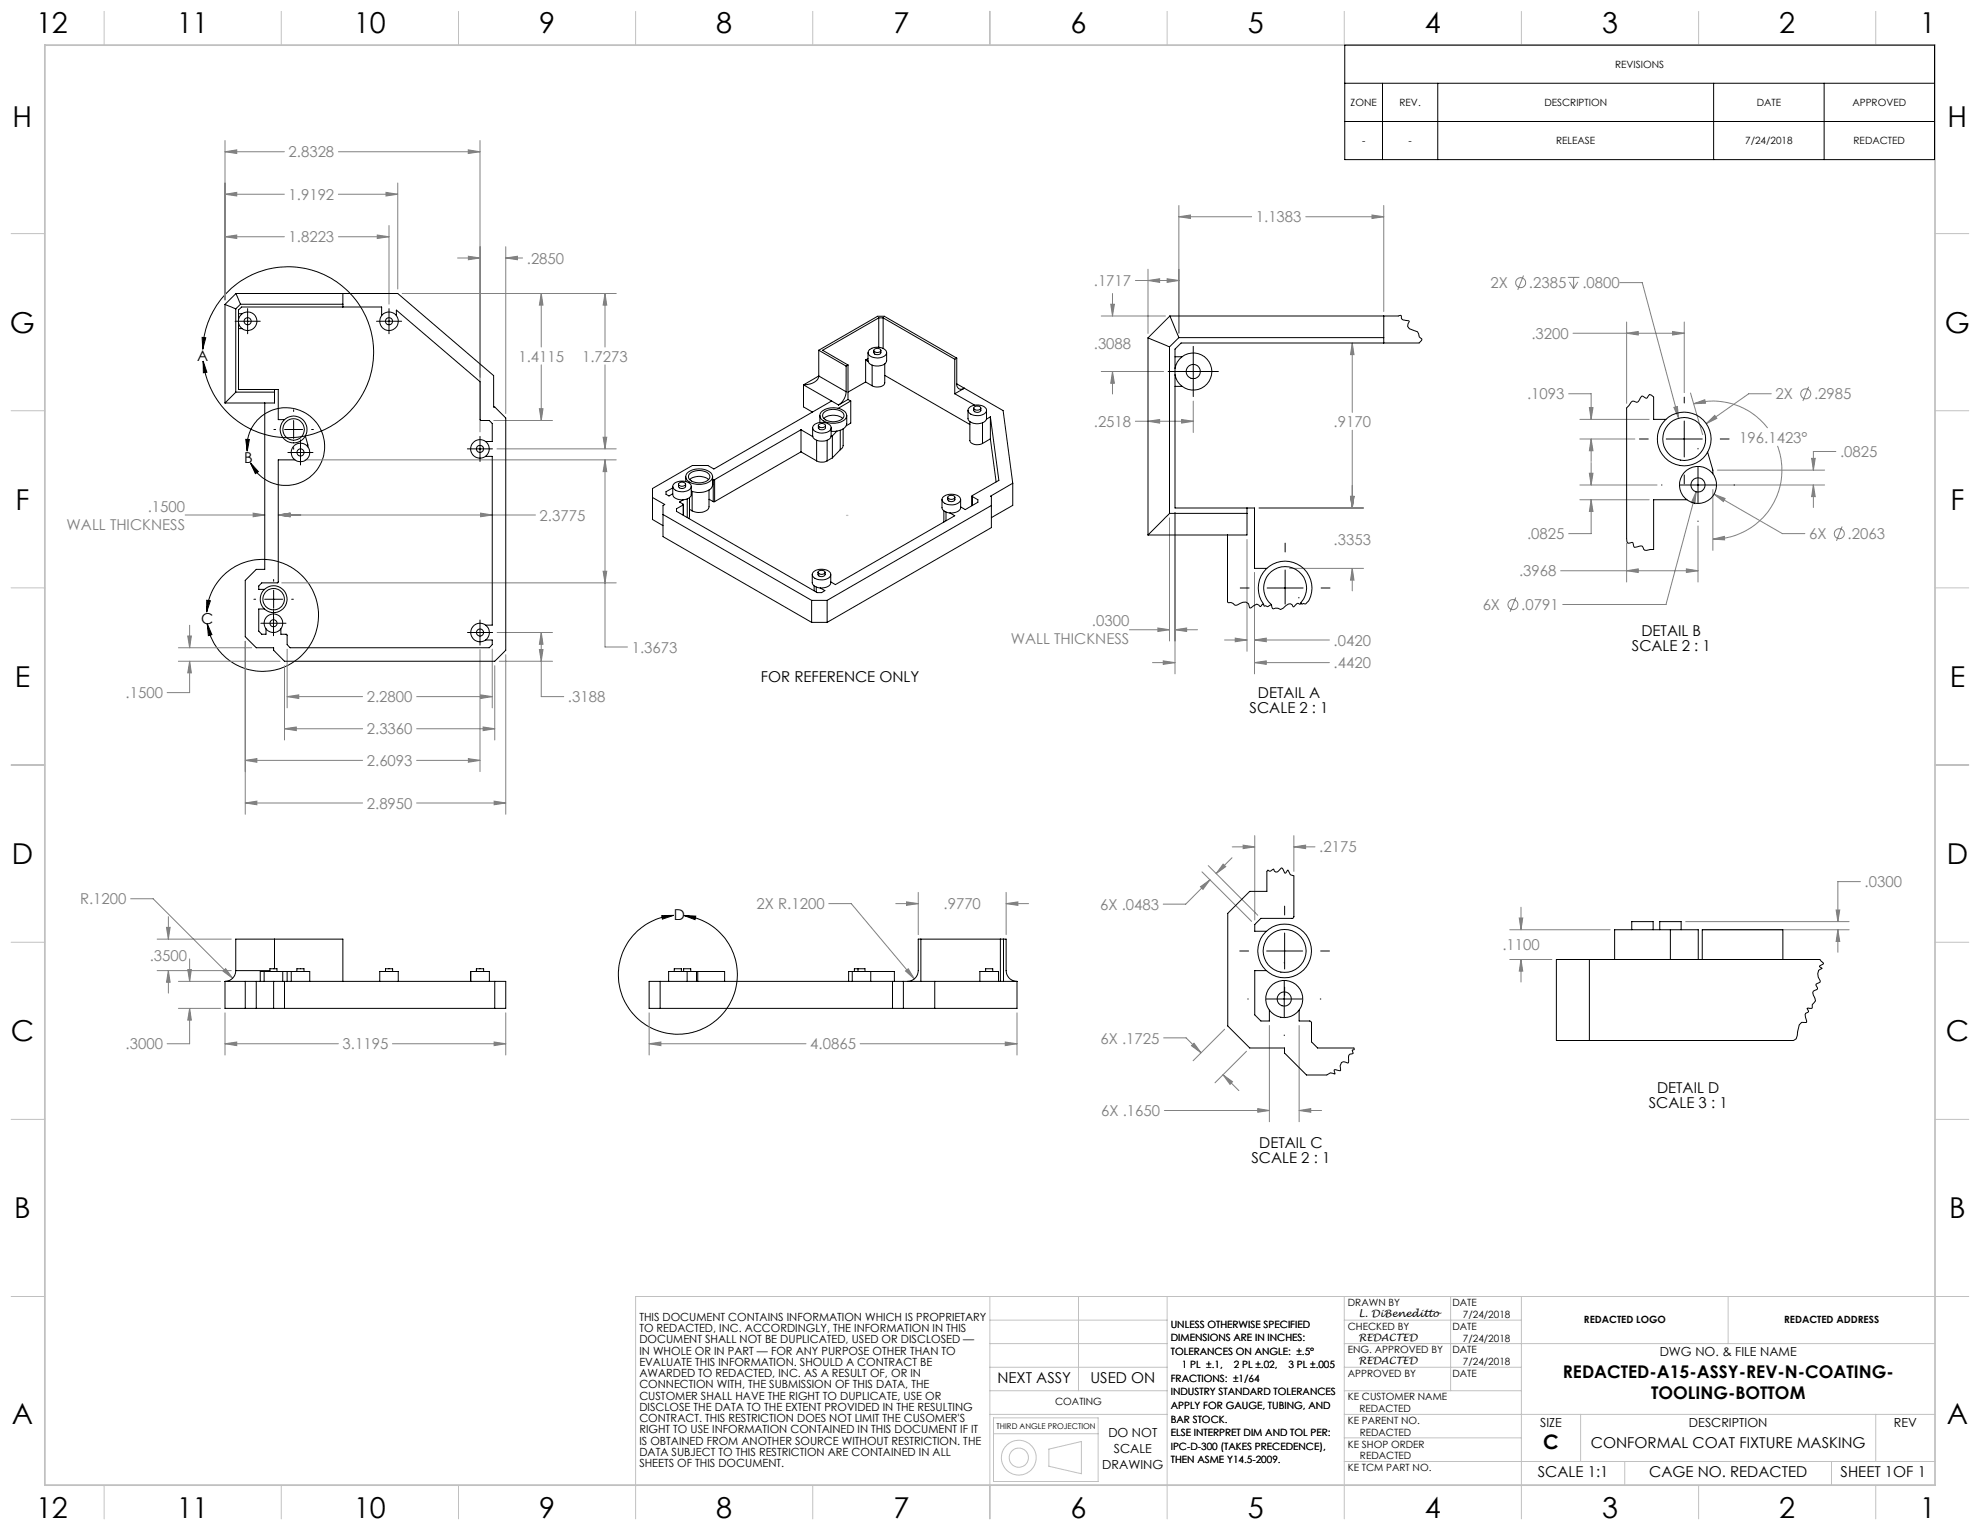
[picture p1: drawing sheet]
<svg xmlns="http://www.w3.org/2000/svg" width="559mm" height="432mm" viewBox="0 0 559 432" stroke-linecap="round" stroke-linejoin="round" font-family="sans-serif">
<g fill="none" stroke="#808080" stroke-width=".28">
<path d="M63.5 39.7v44.9M135.5 39.7v82.2M63.5 42.8h16.8M63.5 54.8h16.8M63.5 42.8l3.3-.5v1zM63.5 54.8l3.3-.5v1zM95.5 42.8h40M95.5 54.8h16.8M108.9 54.3l3.4 .5-3.4 .5zM112.3 51.6v30M132.2 42.3l3.3 .5-3.3 .5zM332.7 58v36"/>
<path d="M390.5 58v29.9M63.5 66.8h16.8M63.5 66.8l3.3-.5v1zM95.5 66.8h14.3M106.5 66.3l3.3 .5-3.3 .5zM109.8 63.6v22.2M129.2 72.8h6.3M132.2 72.3l3.3 .5-3.3 .5zM142.7 69.6v47.1M142.7 72.8h4.8M142.7 72.8l3.3-.5v1zM320.4 79.2h12.3"/>
<path d="M324 76v18.1M324 79.2l3.3-.5v1zM329.4 78.7l3.3 .5-3.3 .5zM332.7 61.2h20.5M332.7 61.2l3.3-.5v1zM368.5 61.2h22M387.2 60.7l3.3 .5-3.3 .5zM430 77.8l-1.7 4M442.5 78.3h3.2M442.9 79.6l1.2 1.9M444.1 78.3v3.2M445.3 79.6l-1.2 1.9"/>
<path d="M457.1 79.8h6.4l10.2 38.2M113.5 82.8h60.4M152.8 82.8l.4 3.3h-1zM152.8 82.8v15.1M170.7 82.8l.5 3.3h-1zM170.7 82.8v15.1M310.8 89.2h18.1M313.5 85.9h1l-.5 3.3zM314 82.8v6.4M381.6 96.8l.5 3.3h-1zM381.6 96.8v19.6M443.9 94.1h31.4"/>
<path d="M459.1 94.1l3.3-.5v.9zM459.1 90.9v22.9M472 93.6l3.3 .5-3.3 .4zM475.3 90.9v19.9M139.3 118.7h16.6M152.2 115.4h1l-.4 3.3zM152.8 103v15.7M170.7 103v23.7M310.8 104.8h17.6M314 104.8v6.4M314 104.8l.5 3.4h-1zM320.4 118.9h16.4"/>
<path d="M324 118.9l3.3-.5v1zM333.5 118.4l3.3 .5-3.3 .5zM336.8 113.2v8.9M442.7 111.1h6.4v7.3M445.9 118.4h19.5M448.6 115h1l-.5 3.4zM472.4 115l1-.3 .3 3.3zM477.1 110.9l3.4 11.8M478 113.9l3.1-1.1 .2 1zM478 113.9a19.5 19.5 0 0 1 20.9 6.9M481.5 119.6l2.4-2.4 .6 .9zM499.9 111.1h-6.4l-12 8.5"/>
<path d="M510.4 109.1l-1.6 4.1M86.1 129.8h87.8M140.3 126.7h33.6M170.2 123.4h1l-.5 3.3zM170.7 129.8l.5 3.3h-1zM170.7 129.8v52.8h6.4M381.6 121.4v22M445.9 136.9h21.7M445.9 123.9h15.5M448.6 133.6h1l-.5 3.3zM449.1 123.9l.5 3.3h-1zM449.1 123.9v6.3"/>
<path d="M449.1 130.5v6.4M478.7 138.8l-.4 3.3-1-.2zM478.7 138.8l-8.5 31.8h-29.2M483.4 138.1v17.2M483.8 139.5l3.1 1.2-.5 .9zM483.8 139.5l19.2 11.1h6.4M484.7 136.9h30.2M484.7 132.7h30.2M501.7 125.8a19.5 19.5 0 0 1-18.3 26.4M511.3 129.4h1l-.5 3.3zM511.8 136.9l.5 3.3h-1zM511.8 136.9v6.3"/>
<path d="M518.1 127.4h-6.3v5.3M52.2 145.3h22.5M71.4 144.8l3.3 .5-3.3 .5zM78.5 145.3h72.6M78.5 145.3l3.3-.5v1zM135.6 144.8l3.3 .5-3.3 .5zM330.1 146.2v34.7M331.6 144.6v45.6M351.9 152.3v31.5M355.3 143.4h29.5M381.1 140.1h1l-.5 3.3zM445.9 141h19.5"/>
<path d="M449.1 141l.5 3.4h-1zM449.1 141v9.6h-6.4M459.1 153.3v11M479.2 148.4v15.9M483.4 152.2l3.3-.8v1zM519.9 148.6l-1.6 4M53 179.5h1l-.5 3.3zM53.5 176.5v6.3M79.5 164.5h94.4M140.3 178.5h15.6M152.8 178.5l.4 3.3h-1zM152.8 178.5v18.1h6.3"/>
<path d="M170.2 161.2h1l-.5 3.3zM318.7 177.7h11.4M326.8 177.2l3.3 .5-3.3 .5zM331.6 177.7h6.4M331.6 177.7l3.3-.5v1zM354 161.7v28.5M364 160.4h20.8M381.6 160.4l.5 3.3h-1zM381.6 160.4v6.4M427.8 168.6l-1.6 4M440.4 161.1h38.8M459.1 161.1l3.3-.6v1.1z"/>
<path d="M475.9 160.5l3.3 .6-3.3 .5zM50.3 186.6h28.7M50.3 182.8h20.7M53.5 186.6v8.9h-6.3M53.5 186.6l.5 3.3h-1zM69.2 181v48.8M80.3 187.9v20.9M81 196.6h21.3M81 183.2v16.6M81 196.6l3.3-.5v1zM117.6 196.6h21.3M135.5 183.3v34.5"/>
<path d="M135.6 196.1l3.3 .5-3.3 .5zM138.9 183.2v16.6M139.6 187.9v20.9M140.9 186.6h15M142.7 184.8v45M152.2 183.3h1l-.4 3.3zM325.3 187h6.3M328.3 186.5l3.3 .5-3.3 .5zM345.6 180.6h6.3M348.6 180.1l3.3 .5-3.3 .5zM354 187h21.2M354 180.6h21.2"/>
<path d="M354 187l3.4-.5v1zM354 180.6l3.4-.5v1zM69.2 214.6h33.1M69.2 214.6l3.3-.5v1zM80.3 205.7h22M80.3 205.7l3.3-.5v1zM117.6 205.7h22M117.6 214.6h17.9M132.2 214.1l3.3 .5-3.3 .5zM136.3 205.2l3.3 .5-3.3 .5zM69.2 226.6h33.1M69.2 226.6l3.3-.5v1z"/>
<path d="M117.6 226.6h25.1M139.5 226.1l3.2 .5-3.2 .5zM347.8 239h6.3M350.8 238.5l3.3 .5-3.3 .5zM354.1 235.8v23.8M365.2 235.8v10.1M365.2 239h5.9M365.2 239l3.3-.5v1zM36.9 253.6h6.3l22.5 22.5M47.5 258.7v6.3M233.9 255h6.3l17.9 21.3M252.8 255h6.4"/>
<path d="M255.8 254.5l3.4 .5-3.4 .5zM259.2 251.8v12M284 251.8v12M284 255h6.3M284 255l3.3-.5v1zM338.8 250.3l2.7-2-2 2.7zM339.2 246.1l14 13.9M341 244.3l14 14M341.5 248.3l-6.9 6.9h-6.3M345.2 243.9l.7 .7-2.7 2zM347.7 242.1l-4.5 4.5M428.8 259.1h1l-.5 3.3z"/>
<path d="M429.3 256v6.4M518.2 256.8h1l-.5 3.3zM525 248.8h-6.3v11.3M44.3 265h21M44.3 273.9h21M47 261.7h1l-.5 3.3zM47.5 273.9v6.4M47.5 273.9l.5 3.3h-1zM50.3 277h11.9M53 273.6h1l-.5 3.4zM53.5 270.6v6.4M63.7 273.4l2 2.7-2.7-2z"/>
<path d="M255.6 274l.7-.6 1.8 2.9zM426.1 262.4h28.3M426.1 270.8h11.9M429.3 270.8l.5 3.3h-1zM429.3 270.8v6.3M475.7 260.1h46.2M480.6 262.4h41.3M518.7 262.4l.5 3.3h-1zM518.7 262.4v6.3M50.3 284.6h11.9M53.5 284.6v10h-6.3M53.5 284.6l.5 3.3h-1z"/>
<path d="M63.5 294.6h32M63.5 285.9v11.8M63.5 294.6l3.3-.5v1zM110.7 294.6h32M139.5 294.1l3.2 .5-3.2 .5zM142.7 285.9v11.8M183.2 294.6h44.3M183.2 285.9v11.8M183.2 294.6l3.3-.5v1zM242.7 294.6h44.3M283.7 294.1l3.3 .5-3.3 .5zM287 285.9v11.8"/>
<path d="M328.4 292.9h6.4l4.1 4.2M336.3 295.1l.7-.7 1.9 2.7zM345.6 290.5l-8.9 8.9M351.8 296.7l-8.9 8.9M358.2 289.4v27.2M366.6 289.4v27.2M328.6 313.4h29.6M345.2 303.3l4.4 4.5M345.2 303.3l2.6 2-.7 .7zM355 312.9l3.2 .5-3.2 .5zM366.6 313.4l3.3-.5v1zM366.6 313.4h6.4"/>
<circle cx="429.2" cy="79.8" r="1.4"/>
<circle cx="509.6" cy="111.1" r="1.42"/>
<circle cx="519.1" cy="150.6" r="1.4"/>
<circle cx="427" cy="170.6" r="1.41"/>
</g>
<g fill="none" stroke="#000" stroke-width=".28">
<path d="M379.5 12.7h166.5v32.3h-166.5zM379.5 23.5h166.5M379.5 34.3h166.5M390.2 23.5v21.5M405.8 23.5v21.5M483.6 23.5v21.5M514.8 23.5v21.5M57 95.2l1.1 .1-.9 3.3zM57.2 98.6a24.1 24.1 0 0 1 36-20.1 24.1 24.1 0 0 1 1.3 41.2 24.1 24.1 0 0 1-37.2-17.8M66.4 90.7h7M69.9 87.1v7.1M106.3 90.7h7"/>
<path d="M109.8 87.1v7.1M336.8 97.8v14.1M57.3 101.9l1.1 3.2-1 .1zM82.9 115.6v.5M82.9 118.7v5.1M329.7 104.8h14.2M475.3 112.1v1.6M475.3 118.8v10.2M69.4 124h1l-.6 3.3zM69.8 127.3a11 11 0 0 1 14.2-11.7 11 11 0 0 1 4.9 17.8 11 11 0 0 1-18.2-2.8M70.7 130.6l2.2 2.5-.8 .6zM77.3 121.2h.5"/>
<path d="M80.3 121.2h5.1M81.2 127.7h7.1M82.9 126.3v.5M84.8 124.1v7.1M87.9 121.2h.5M131.9 126.7h7.1M135.5 123.2v7M462.7 123.9h2.5M468.9 136.9h.2M470.3 123.9h10.1M474.1 136.9h10.2M475.3 134.1v2.5"/>
<path d="M479.2 126.5v.2M479.2 131.8v10.2M485.5 123.9h2.5M489.4 136.9h.1M362.7 153.3v2.5M479.2 147v.2M58.3 172.8a15.8 15.8 0 0 1 23.4-13.1 15.8 15.8 0 0 1 1.5 26.8 15.8 15.8 0 0 1-24.7-10.5M58.3 169.4l1.1 .1-1.1 3.3zM58.5 176l1.3 3.1-1 .3zM71.6 169.1h.5M73.6 175.9h7.1M74.7 169.1h5.1"/>
<path d="M77.2 172.3v7.1M77.2 163.5v.5M77.2 166.6v5.1M77.2 174.2v.5M82.3 169.1h.5M131.9 178.5h7.1M135.5 175v7.1M350 165.9h2.5M357.6 165.9h10.2M362.7 160.9v9.6M366.6 168.6v.2M372.9 165.9h2.5"/>
<path d="M186.8 258.4l3.3-.1-3.2 1.1zM190.1 258.3a16.8 16.8 0 0 0-13.2 25.4 16.8 16.8 0 0 0 28.7 .4 16.8 16.8 0 0 0-12.6-25.7M193 258.4l3.4 .2-.3 .9zM362.5 255.7v2.5M349.9 268.4h2.5M357.5 268.4h10.1M362.4 271.6v.2M362.4 276.9v10.1M362.5 263.3v10.2M362.5 278.6v2.4M372.7 268.4h2.5M352.1 281.9h.2"/>
<path d="M357.4 281.9h10.1M362.4 292.1v.2M372.6 281.9h.2"/>
</g>
<g fill="none" stroke="#c0c0c0" stroke-width=".28">
<path d="M29.4 3.2v9.5M79.4 3.2v9.5M129.4 3.2v9.5M179.4 3.2v9.5M229.4 3.2v9.5M279.4 3.2v9.5M329.4 3.2v9.5M379.4 3.2v9.5M429.4 3.2v9.5M479.4 3.2v9.5M529.4 3.2v9.5M3.1 65.9h9.6"/>
<path d="M546.1 65.9h9.5M3.1 115.9h9.6M546.1 115.9h9.5M238.8 145.3l.3 .2 .3-.2M3.1 165.9h9.6M546.1 165.9h9.5M3.1 215.9h9.6M546.1 215.9h9.5M3.1 265.9h9.6M546.1 265.9h9.5M3.1 315.9h9.6M546.1 315.9h9.5"/>
<path d="M3.1 365.9h9.6M279.4 365.9v62.8M279.4 379.2h50M279.4 372.6h50M304.4 365.9v26.6M329.4 365.9v53.2M379.4 365.9v62.8M379.4 379.2h166.7M379.4 372.6h50M409.4 365.9v26.6M429.4 365.9v53.2M487.7 365.9v13.3"/>
<path d="M555.6 365.9h-376.2v53.2M279.4 392.5h50M279.4 399.2h50M279.4 385.9h50M379.4 392.5h50M379.4 399.2h166.7M379.4 385.9h50M446.1 399.2v13.3M529.4 399.2v13.3M29.4 419.1v9.6M79.4 419.1v9.6M129.4 419.1v9.6"/>
<path d="M179.4 419.1v9.6M229.4 419.1v9.6M280.4 404.6h29.5M280.4 400.2h29.5v17.9h-29.5zM296 409l9.2-2.2v9.1l-9.2-2.1zM329.4 419.1v9.6M379.4 405.8h50M379.4 412.5h166.7M429.4 419.1v9.6M458.5 412.5v6.6M479.4 419.1v9.6M516.9 412.5v6.6"/>
<path d="M529.4 419.1v9.6"/>
<circle cx="287.5" cy="411.4" r="4.9"/>
<circle cx="287.5" cy="411.4" r="2.71"/>
</g>
<path d="M12.7 12.7h533.4v406.4h-533.4z" fill="none" stroke="#c0c0c0" stroke-width=".5"/>
<path d="M186.8 258.4l3.3-.1-3.2 1.1zM193 258.4l3.4 .2-.3 .9zM57.3 101.9l1.1 3.2-1 .1zM57 95.2l1.1 .1-.9 3.3zM70.7 130.6l2.2 2.5-.8 .6zM69.4 124h1l-.6 3.3zM58.5 176l1.3 3.1-1 .3zM58.3 169.4l1.1 .1-1.1 3.3z" fill="#000"/>
<path d="M53 273.6h1l-.5 3.4zM53.5 284.6l.5 3.3h-1zM47 261.7h1l-.5 3.3zM47.5 273.9l.5 3.3h-1zM63.5 294.6l3.3-.5v1zM139.5 294.1l3.2 .5-3.2 .5zM63.7 273.4l-.7 .7 2.7 2zM183.2 294.6l3.3-.5v1zM283.7 294.1l3.3 .5-3.3 .5zM255.8 254.5l3.4 .5-3.4 .5zM284 255l3.3-.5v1zM255.6 274l2.5 2.3-1.8-2.9zM69.2 226.6l3.3-.5v1zM139.5 226.1l3.2 .5-3.2 .5zM80.3 205.7l3.3-.5v1zM136.3 205.2l3.3 .5-3.3 .5zM152.8 178.5l.4 3.3h-1zM152.2 183.3h1l-.4 3.3zM106.5 66.3l3.3 .5-3.3 .5zM63.5 66.8l3.3-.5v1zM63.5 42.8l3.3-.5v1zM132.2 42.3l3.3 .5-3.3 .5zM63.5 54.8l3.3-.5v1zM108.9 54.3l3.4 .5-3.4 .5zM132.2 214.1l3.3 .5-3.3 .5zM69.2 214.6l3.3-.5v1zM71.4 144.8l3.3 .5-3.3 .5zM78.5 145.3l3.3-.5v1zM81 196.6l3.3-.5v1zM135.6 196.1l3.3 .5-3.3 .5zM78.5 145.3l3.3-.5v1zM135.6 144.8l3.3 .5-3.3 .5zM170.7 129.8l.5 3.3h-1zM170.2 161.2h1l-.5 3.3zM170.7 82.8l.5 3.3h-1zM170.2 123.4h1l-.5 3.3zM152.2 115.4h1l-.4 3.3zM152.8 82.8l.4 3.3h-1zM142.7 72.8l3.3-.5v1zM132.2 72.3l3.3 .5-3.3 .5zM53 179.5h1l-.5 3.3zM53.5 186.6l.5 3.3h-1zM333.5 118.4l3.3 .5-3.3 .5zM324 118.9l3.3-.5v1zM331.6 177.7l3.3-.5v1zM326.8 177.2l3.3 .5-3.3 .5zM329.4 78.7l3.3 .5-3.3 .5zM324 79.2l3.3-.5v1zM387.2 60.7l3.3 .5-3.3 .5zM332.7 61.2l3.3-.5v1zM381.1 140.1h1l-.5 3.3zM381.6 160.4l.5 3.3h-1zM314 104.8l.5 3.4h-1zM313.5 85.9h1l-.5 3.3zM381.1 140.1h1l-.5 3.3zM381.6 96.8l.5 3.3h-1zM354 187l3.4-.5v1zM328.3 186.5l3.3 .5-3.3 .5zM354 180.6l3.4-.5v1zM348.6 180.1l3.3 .5-3.3 .5zM472.4 115l1.3 3-.3-3.3zM481.5 119.6l3-1.5-.6-.9zM478.7 138.8l-1.4 3.1 1 .2zM483.8 139.5l2.6 2.1 .5-.9zM475.9 160.5l3.3 .6-3.3 .5zM459.1 161.1l3.3-.6v1.1zM448.6 133.6h1l-.5 3.3zM449.1 141l.5 3.4h-1zM449.1 123.9l.5 3.3h-1zM448.6 115h1l-.5 3.4zM472 93.6l3.3 .5-3.3 .4zM459.1 94.1l3.3-.5v.9zM511.3 129.4h1l-.5 3.3zM511.8 136.9l.5 3.3h-1zM478 113.9l3.1-1.1 .2 1zM483.4 152.2l3.3-.8v1zM336.3 295.1l.7-.7 1.9 2.7zM345.2 303.3l2.6 2-.7 .7zM355 312.9l3.2 .5-3.2 .5zM366.6 313.4l3.3-.5v1zM345.2 243.9l.7 .7-2.7 2zM338.8 250.3l2.7-2-2 2.7zM350.8 238.5l3.3 .5-3.3 .5zM365.2 239l3.3-.5v1zM428.8 259.1h1l-.5 3.3zM429.3 270.8l.5 3.3h-1zM518.7 262.4l.5 3.3h-1zM518.2 256.8h1l-.5 3.3z" fill="#808080"/>
<g fill="none" stroke="#000" stroke-width=".28">
<path d="M63.5 85.9l3 1.3M63.5 85.9v27.8M66.5 87.2v23.5M66.6 82.8l1.3 3.1M66.6 82.8h45.7l27 23.2v8.9h.3l3.1 3.1v65.5l-3.1 3.1h-59.3l-3.1-3.1v-.7h-4.9l-3.1-3.1v-15.9l3.1-3.1h2.4v-47M66.6 82.8l-3.1 3.1M67.3 90.2a2.63 2.63 0 0 1 4-1.7 2.63 2.63 0 0 1 0 4.4 2.63 2.63 0 0 1-4-1.8M67.3 88.5h1M67.3 92.7h1M67.9 85.9l-1.4 1.3M67.9 85.9h28.9M96.8 82.8v3.1"/>
<path d="M96.8 85.9v.7M107.7 89.1v-2.5h-39.5l-.9 .9v22.4h11.2v8.5h1.8M111.9 89.1v-1.6l23.6 20.2v10.7l.2 .3h2.4l.8 .8v5.1h-1.9M231.1 98.8l16.6-9.5h1.9l20.4 11.8M231.1 98.8l7.7 4.5M231.1 98.8v7.3M245 99.5v2.5M245.2 98.9a3.4 3.4 0 0 1 5 .4 1.82 1.82 0 0 1-2 1.7 2.46 2.46 0 0 1-3.2-1.6zM246.6 98.9v.6a1.07 1.07 0 0 0 1.3 .6 1.07 1.07 0 0 0 .7-1.2M246.7 98.6a1.18 1.18 0 0 1 1.9 .4 1.12 1.12 0 0 1-2-.2zM248 89.7h1.2M248 89.7l-15.8 9.1 7.1 4.2"/>
<path d="M248 89.7v8.3M249.2 89.7l20.3 11.7M249.2 89.7v8.6M250.2 99.5v2.3a2.61 2.61 0 0 1-3.3 1.5l-1.3-.5-.6-.8M324 95.4l6.1 2.5M324 95.4v55.6M330.1 97.9v47M330.2 89.2l65.3-.1a.99 .99 0 0 0 .5 1.2l1.5 .2 .2 .2a1.51 1.51 0 0 0 .1 2.1l2.3 .8 .4 1.5 .8 .7-.8 1h-67.2l-1.7 1.7v44.9h22.4v17h3.5M330.2 89.2l2.5 6.1M330.2 89.2l-6.2 6.2M332.7 95.3l-2.6 2.6M332.7 95.3h57.8"/>
<path d="M390.5 89.2v6.1M390.5 95.3v1.5M66.5 110.7l-3 3M66.5 110.7h11M77.5 110.7v3h-14M77.5 109.9v.8M226.8 108.6l7.9 4.6M226.8 108.6v6.2l2.5 1.5M229.7 119.9a3.4 3.4 0 0 1 4.9 .6 1.86 1.86 0 0 1-2.2 1.7 2.28 2.28 0 0 1-3-1.7zM231.1 119.8a1.14 1.14 0 0 1 1.8 .4 1.12 1.12 0 0 1-1.9-.2zM231.1 106.1a3.4 3.4 0 0 1-3.7 2.5h-.6M231.1 106.1l-4.3 2.5"/>
<path d="M231.1 106.1l7.7 4.5M231.4 117.3v1.9M231.8 116.3a5.2 5.2 0 0 1 7 .3 1.81 1.81 0 0 1-1.4 2.5 5.3 5.3 0 0 1-5.8-1.1l-.2-1.1zM232.4 116.5a4.1 4.1 0 0 1 5.7 .3 1.66 1.66 0 0 1-1.7 2.1 3.9 3.9 0 0 1-4.2-1.2v-.6zM232.5 118.1a4.4 4.4 0 0 1 5.3 0M234.7 113.2l-33.2 19.2-1.7-1h-4.4l-11.3 6.5v8.7l3 1.7M234.7 113.2l1.9 1.1M238.8 110.6a4.7 4.7 0 0 1-2.2 3.7M238.8 103.3v7.3M239 117.3v2.3a2.71 2.71 0 0 1-2.8 2.1M239.3 112.7l-2.7 1.6M239.3 112.7l.8 .5"/>
<path d="M239.3 103l-.5 .3M239.3 103v9.7M240.1 113.2l-3.6 2.1M240.1 113.2v6.2l-1.3 .8M244.3 101.6v6.2M244.3 107.8l-5 2.9M244.3 101.6l.7 .4M244.3 107.8l1.8 1.1M245 101.2l-.7 .4M246.1 103v5.9M249.7 102.7v5.3a2.14 2.14 0 0 1-2.9 1.1l-.7-.2M249.7 105.9l24 13.9"/>
<path d="M269.5 101.4v9.7M269.5 111.1l5.6 3.2M270 108.3a1.31 1.31 0 0 0 .6 1.4 1.31 1.31 0 0 0 1.6-.1M270 101.1l-.5 .3M270 101.1v7.2M270 108.3l2.2 1.3M272.2 109.6l10.9 6.3 2.7 20.5M272.2 109.6l-2.7 1.5M273.2 115.8v2.3a2.75 2.75 0 0 0 3.8 1.3l1.1-.5 .3-.6M273.6 115a3.4 3.4 0 0 1 4.8 .6 2.06 2.06 0 0 1-2.7 1.7 2.07 2.07 0 0 1-2.5-1.8zM273.7 119v5.3a2.46 2.46 0 0 0 3.6 .9M274.8 115.2v.6a1.07 1.07 0 0 0 1.3 .6 1.07 1.07 0 0 0 .7-1.2"/>
<path d="M274.9 114.9a1.19 1.19 0 0 1 1.9 .4 1.12 1.12 0 0 1-2-.2zM277.3 119.3v5.9M278.4 115.8v2.5M279.5 117.7l2.4 17.9-7.5 4.3v.2M279.5 117.7l-1.1 .6M279.5 117.7v6.2M331.6 104a5.2 5.2 0 0 1 8-3.5 5.2 5.2 0 0 1 0 8.7 5.2 5.2 0 0 1-8-3.5M331.6 100.7h2M331.6 109h2M459.1 115.1v36.9M466.7 112v6.4h3.4M466.7 112l-1.2-.7-.7 1.1-1.2-.6a2.46 2.46 0 0 0-1.2 1.5l-.4 .3a1.15 1.15 0 0 0-1.7 0l-1.2 1.5"/>
<path d="M83.2 129.8h-4.7v34.5l-.1 .2h-4.5l-.9 .9v.9h1.6M86.2 123l.7 3.1M137 128.8h1.9v47.6h-1.8M189.9 137.3v2.3a2.35 2.35 0 0 0 3 1.4M189.9 137.7l-1.9 1.1v.7l.8 .5 1.1-.7M190.3 136.5a3.4 3.4 0 0 1 4.8 .6 2.39 2.39 0 0 1-3.2 1.6 1.64 1.64 0 0 1-1.9-2zM191.5 136.7v.6a1.06 1.06 0 0 0 1.3 .5 1.06 1.06 0 0 0 .7-1.1M191.6 136.4a1.14 1.14 0 0 1 1.9 .3 1.12 1.12 0 0 1-2-.1zM193.5 134.5v1.4M193.9 133.5a5.2 5.2 0 0 1 7 .3 1.81 1.81 0 0 1-1.4 2.5 5.3 5.3 0 0 1-5.8-1.1l-.1-1zM194.6 133.8a4.1 4.1 0 0 1 5.6 .3 1.66 1.66 0 0 1-1.6 2 3.9 3.9 0 0 1-4.2-1.1l-.1-.6zM194.7 135.4a4.3 4.3 0 0 1 5.3 0"/>
<path d="M195.1 137.3v2.3a2.01 2.01 0 0 1-2.2 1.4M195.3 138.7v5.5M200.1 138.3v4.7a2.82 2.82 0 0 1-3.4 1.6l-1.4-.4M201.1 134.5v2.3a2.91 2.91 0 0 1-3.2 2.2h-1.1l-1.7-.4M201.1 135.3l.2 .1M201.3 135.4h.4M201.3 135.4v6.2M201.7 135.4v6.2M226.1 121.3l3.3 1.9M226.1 121.3l-24.4 14.1M226.1 121.3v6.2M226.1 127.5l-24.4 14.1"/>
<path d="M226.1 127.5l4.4 2.6M229.3 120.7l.1 2.5M229.4 123.2a3.3 3.3 0 0 0 4.8 .6l.4-.6M230.5 130.1a3.3 3.3 0 0 0 2.9 0M230.5 124.2v5.9M231 120.1v.6a1.07 1.07 0 0 0 1.2 .6 1.07 1.07 0 0 0 .8-1.2M233.4 124.2v5.9M234.6 120.7v2.5M234.9 123l-.3 .2M234.9 123v6.2M234.9 129.2l-1.5 .9M236.2 121.7h-1.6"/>
<path d="M236.2 121.7l-1.3 1.3M237.1 121.4v5.5M237.1 126.9l-2.2 2.3M237.9 121v4.8l-.2 .6-.6 .5M279.5 123.9l1.6 12.1M279.5 123.9l-2.2 1.3M285.8 136.4l-6.2 3.6 .2 .2v8.7l-46.4 26.7M285.8 136.4v6.2l-6 3.5M481.9 127.6l1.5 5.1v1M184.1 140.4l3.5 2-.5 .3v8.7l42 24.2M187.1 145.2l42 24.2M192.8 142.5l-1.9 1.1v.7l39.7 23h1.3l.9-.6-1.3-.8"/>
<path d="M192.8 142.5v2.9M192.9 141l-1.1 .7 1 .6v.2M192.9 142.4v3.1M194 140.8v5.2M194.6 140.5v5.3l-.2 .5M194.6 143.7l.7 .5M200.1 140.9l1.2 .7M201.3 141.6h.4M265.9 141v2.3a2.17 2.17 0 0 0 2.2 1.5M266.2 140.2a3.6 3.6 0 0 1 4.8 .3 1.52 1.52 0 0 1-1.6 1.9 2.82 2.82 0 0 1-3.5-1.4zM266.4 144.2v3.1M267 144.5v2.5"/>
<path d="M267.5 140.4v.6a1.06 1.06 0 0 0 1.2 .5 1.06 1.06 0 0 0 .8-1.1M267.6 140.1a1.23 1.23 0 0 1 1.9 .3 1.15 1.15 0 0 1-2-.1zM268.1 144.8l1.4 .8-33.7 19.4-1.3-.8M271.1 141v2.3a2.21 2.21 0 0 1-2.5 1.5h-.5M274.3 140v2.7M274.4 140.1l1.6 .9v.7l-3.6 2.1-1.3-.7M274.4 140.1v2.6M279.8 142.7l-46.4 26.7M330.1 144.9l-6.1 6.1M330.1 144.9h21.8M346.4 151l.1 19a1.83 1.83 0 0 1 1.9 .7h.8a2.44 2.44 0 0 1 3.2-.3l.4 1.2 1.9-1.1 1 .7 .6-.7h.3l.2 .5h.4l.5 .2 1.1-.6 .2 .9 .3 .3a1.89 1.89 0 0 1 2.1 .2l2.2-1.5 .6-.1 .5 .3 .2 .5 .4-.1a1.01 1.01 0 0 1 1.5-.6l.4-.5 .2 .5 1.1-.1a7 7 0 0 0-.4-9.8 7.6 7.6 0 0 0-10.4-.4 7.6 7.6 0 0 0-1.1 10.3M351.9 144.9v6.1h-27.9"/>
<path d="M351.9 143.4v1.5M459.1 152v.8l.3 .5 1.4-.1 .5 1.3 1.8-.4 .4 .1 .7 1.1 2.5-.2M476.1 141h-9.4v14.1M74.6 171.9h-1.6v6.2l.9 .9h1.2v-1.6M79.3 177.4v1.6h1.6l.1 .2v2.7l.9 .9h56.2l.8-.9v-1.3h-1.8M229.1 169.4v6.2M229.1 169.4h4.3M229.1 175.6h4.3M229.2 162.1v2.3a2.08 2.08 0 0 0 2.3 1.5M229.6 161.4a3.4 3.4 0 0 1 4.9 .6 2.06 2.06 0 0 1-2.7 1.7 2.07 2.07 0 0 1-2.5-1.8zM229.8 165.3v1.4M230.4 165.7v1.4"/>
<path d="M230.9 161.5v.6a1.06 1.06 0 0 0 1.2 .6 1.06 1.06 0 0 0 .8-1.2M231 161.3a1.19 1.19 0 0 1 1.8 .3 1.12 1.12 0 0 1-1.9-.2zM233.4 169.4v6.2M234.5 162.1v2.3a2.12 2.12 0 0 1-2.5 1.5h-.5M367.2 170a6 6 0 0 0-.5-8.6 6 6 0 0 0-8.6 .6 6 6 0 0 0 .7 8.6M63.5 277h79.2v7.6h-79.2zM66.5 273.9a3 3 0 0 1-3 3.1M66.5 273.9v-8.9h30.3v12M66.5 273.9h9.7M69.2 277v7.6M72.3 277v7.6M74.5 274.2h5.3"/>
<path d="M74.5 274.2h-1.1v2.8M74.5 274.2v2.8M76.2 274.2v-.8h2v.8M77.2 277v7.6M77.5 265v8.4M79.8 274.2h1.2M79.8 274.2v2.8M80.3 277v7.6M81 274.2h1.2M81 274.2v2.8M82.2 274.2h5.2v2.8M82.2 274.2v2.8"/>
<path d="M83.8 274.2v-.8h2v.8M107.2 277v-2.8h5.2v2.8M108.8 274.2v-.8h2v.8M132.9 274.2h5.2v2.8M132.9 274.2l-.1 2.8M132.9 274.2v2.8M134.4 273.4v.8M134.4 273.4h.1M134.5 273.4h2v.8M139.6 277v7.6M183.2 277h103.8v7.6h-103.8zM186.3 277v7.6"/>
<path d="M190.3 274.2v-.8h2v.8M192.9 274.2v-.8h2v.8M193.9 274.2h-5.2v2.8M193.9 274.2h2.7v2.8M193.9 274.2v2.8M196.9 277v-2.8h7.6v2.8M240.5 274.2h5.2M240.5 274.2h-1v2.8M240.5 274.2v2.8M242.1 273.4h2v.8M242.1 273.4h-1v.8M242.1 273.4v.8"/>
<path d="M245.7 274.2h6.7v2.8M245.7 274.2v2.8M251.9 277v7.6M255 277v7.6M256.1 277a3 3 0 0 0 3.1-3.1v-8.9h24.8v8.9a3 3 0 0 0 3 3.1M259.9 265v12M263.8 277v7.6M276.5 277v-2.8h5.3v2.8M278.2 274.2v-.8h2v.8M282.3 265v12M283.2 265v12M357.4 262.8h-3.3v-1.9l1.7-1.7h8.9l.5-.5v-11.5l-1-.3-.7-1.3-.6 .7-.3 .1-.9-1.5-1.2 1.2h-.4l-.4-.2-.3-.6a1.16 1.16 0 0 1-1.3 .5l-.2-.2-.4 .4v5.6h-4.8l-6.2 6.2v31.8l6.2 6.2h9.8v1.4l6.2 6.2h5.7a2.07 2.07 0 0 1 2.3-.3l-.1-1.2 1.6 .3 .2-.2a1.73 1.73 0 0 1 .7-2.4l1.3 .4 .2-.4a2.35 2.35 0 0 1 .4-2.1l.8-.2-.2-.8 .6-.3-.1-.4h-10.2l-1.8-1.8v-5.5l-.4-.4h-3.1v-3"/>
<path d="M357.4 273.9h-3.3v12.5l1.7 1.7h2.4v-3M439.2 270.8h74.4l1 1.1-1.1 .8 .7 .6-.9 .6a3.4 3.4 0 0 0 .4 3.1v.2a1.31 1.31 0 0 0-1.2 .9 .75 .75 0 0 1 .2 1.2l-.9 .4-.2 .4 .8 2.4-.9 1-.2 1.1h-1.3l.4 .9-.8 .5-.2 .3 .5 2.2h-1.4l-.7 .7-.9 4-.7 .5h-67zM448.6 270.8v22.9M460.5 262.4v-2.3h6v2.3M468.4 262.4v-2.3h6.1v2.3M471.4 262.4h-15.7v8.4M471.4 262.4h7.9v8.4M471.4 262.4v8.4M480.4 270.8v-8.4h22.8v8.4"/>
<circle cx="69.9" cy="90.7" r="1"/>
<circle cx="109.8" cy="90.7" r="1"/>
<circle cx="109.8" cy="90.7" r="2.61"/>
<circle cx="336.8" cy="104.9" r="2.01"/>
<circle cx="82.8" cy="121.2" r="3"/>
<circle cx="82.9" cy="121.2" r="3.8"/>
<circle cx="84.8" cy="127.7" r="1"/>
<circle cx="84.8" cy="127.7" r="2.62"/>
<circle cx="135.4" cy="126.7" r="2.62"/>
<circle cx="135.5" cy="126.7" r="1.01"/>
<circle cx="475.3" cy="123.9" r="7.6"/>
<circle cx="475.3" cy="123.9" r="6.1"/>
<circle cx="479.2" cy="136.9" r="5.2"/>
<circle cx="479.2" cy="136.9" r="2.01"/>
<circle cx="77.2" cy="175.9" r="2.62"/>
<circle cx="77.2" cy="175.9" r="1"/>
<circle cx="77.2" cy="169.1" r="3.8"/>
<circle cx="77.2" cy="169.1" r="3"/>
<circle cx="135.5" cy="178.5" r="1"/>
<circle cx="135.5" cy="178.5" r="2.63"/>
<circle cx="362.5" cy="268.4" r="6.1"/>
<circle cx="362.5" cy="268.4" r="7.6"/>
<circle cx="362.4" cy="282" r="5.2"/>
<circle cx="362.4" cy="281.9" r="2"/>
</g>
<g font-size="8.1">
<text x="10.2" y="9.3">12</text>
<text x="49.9" y="9.3">11</text>
<text x="99.9" y="9.3">10</text>
<text x="152.1" y="9.3">9</text>
<text x="202.1" y="9.3">8</text>
<text x="252.1" y="9.3">7</text>
<text x="302.1" y="9.3">6</text>
<text x="352.1" y="9.3">5</text>
<text x="402.1" y="9.3">4</text>
<text x="452.1" y="9.3">3</text>
<text x="502.1" y="9.3">2</text>
<text x="541.8" y="9.3">1</text>
<text x="3.5" y="35.9">H</text>
<text x="549.6" y="35.9">H</text>
<text x="2.8" y="93.9">G</text>
<text x="548.9" y="93.9">G</text>
<text x="4.4" y="143.9">F</text>
<text x="550.5" y="143.9">F</text>
<text x="4.1" y="193.9">E</text>
<text x="550.2" y="193.9">E</text>
<text x="3.3" y="243.9">D</text>
<text x="549.4" y="243.9">D</text>
<text x="3" y="293.9">C</text>
<text x="549.1" y="293.9">C</text>
<text x="4" y="343.9">B</text>
<text x="550.1" y="343.9">B</text>
<text x="3.3" y="401.8">A</text>
<text x="549.4" y="401.8">A</text>
<text x="10.2" y="428.4">12</text>
<text x="49.9" y="428.4">11</text>
<text x="99.9" y="428.4">10</text>
<text x="152.1" y="428.4">9</text>
<text x="202.1" y="428.4">8</text>
<text x="252.1" y="428.4">7</text>
<text x="302.1" y="428.4">6</text>
<text x="352.1" y="428.4">5</text>
<text x="402.1" y="428.4">4</text>
<text x="452.1" y="428.4">3</text>
<text x="502.1" y="428.4">2</text>
<text x="541.8" y="428.4">1</text>
</g>
<text font-size="5.6" x="435.6" y="409">C</text>
<g font-size="4.9">
<text x="441" y="389">REDACTED-A15-ASSY-REV-N-COATING-</text>
<text x="466" y="394.9">TOOLING-BOTTOM</text>
</g>
<g font-size="4.2" fill="#808080">
<text x="81.4" y="44.4">2.8328</text>
<text x="81.4" y="56.4">1.9192</text>
<text x="354.4" y="62.8">1.1383</text>
<text x="81.4" y="68.4">1.8223</text>
<text x="148.7" y="74.4">.2850</text>
<text x="308.7" y="80.8">.1717</text>
<text x="420.6" y="81.3">2X</text>
<text x="431.5" y="81.3">.2385</text>
<text x="446.6" y="81.3">.0800</text>
<text x="432.2" y="95.6">.3200</text>
<text x="308.7" y="98.6">.3088</text>
<text x="146.3" y="102.1">1.4115</text>
<text x="164.3" y="102.1">1.7273</text>
<text x="431" y="112.7">.1093</text>
<text x="501.1" y="112.7">2X</text>
<text x="512" y="112.7">.2985</text>
<text x="308.7" y="120.5">.2518</text>
<text x="376.4" y="120.5">.9170</text>
<text x="490.9" y="124.9">196.1423°</text>
<text x="519.3" y="129">.0825</text>
<text x="18.8" y="149.4">WALL THICKNESS</text>
<text x="41.7" y="144.4">.1500</text>
<text x="152.3" y="146.9">2.3775</text>
<text x="376.4" y="153.7">.3353</text>
<text x="431" y="152.2">.0825</text>
<text x="510.6" y="152.2">6X</text>
<text x="521.4" y="152.2">.2063</text>
<text x="428.7" y="162.7">.3968</text>
<text x="418.4" y="172.2">6X</text>
<text x="429.3" y="172.2">.0791</text>
<text x="308.2" y="176.8">.0300</text>
<text x="178.3" y="184.2">1.3673</text>
<text x="285.2" y="181.8">WALL THICKNESS</text>
<text x="376.4" y="182.2">.0420</text>
<text x="376.4" y="188.6">.4420</text>
<text x="35.4" y="197.1">.1500</text>
<text x="103.5" y="198.2">2.2800</text>
<text x="160.3" y="198.2">.3188</text>
<text x="103.5" y="207.3">2.3360</text>
<text x="103.5" y="216.2">2.6093</text>
<text x="103.5" y="228.2">2.8950</text>
<text x="372.3" y="240.6">.2175</text>
<text x="526.2" y="250.4">.0300</text>
<text x="22.6" y="255.2">R.1200</text>
<text x="213.5" y="256.6">2X R.1200</text>
<text x="266.3" y="256.6">.9770</text>
<text x="310.5" y="256.7">6X .0483</text>
<text x="424" y="268.2">.1100</text>
<text x="42.2" y="271.1">.3500</text>
<text x="35.4" y="296.2">.3000</text>
<text x="96.7" y="296.2">3.1195</text>
<text x="228.7" y="296.2">4.0865</text>
<text x="310.6" y="294.5">6X .1725</text>
<text x="310.8" y="315">6X .1650</text>
</g>
<g font-size="4.2">
<text x="55.7" y="101.8">A</text>
<text x="68.9" y="130.6">B</text>
<text x="56.7" y="176">C</text>
<text x="463.3" y="179.6">DETAIL B</text>
<text x="460.5" y="183.8">SCALE 2 : 1</text>
<text x="214.7" y="192.4">FOR REFERENCE ONLY</text>
<text x="355" y="196.9">DETAIL A</text>
<text x="352.7" y="201.1">SCALE 2 : 1</text>
<text x="190.1" y="259.6">D</text>
<text x="467.7" y="308.4">DETAIL D</text>
<text x="465.3" y="312.6">SCALE 3 : 1</text>
<text x="353.2" y="328.2">SCALE 2 : 1</text>
<text x="355.4" y="324">DETAIL C</text>
<text x="281.5" y="390.4">NEXT ASSY</text>
<text x="307.8" y="390.4">USED ON</text>
<text x="449" y="408.6">CONFORMAL COAT FIXTURE MASKING</text>
<text x="434" y="417">SCALE 1:1</text>
<text x="465.4" y="417">CAGE NO. REDACTED</text>
<text x="519.5" y="417">SHEET 1OF 1</text>
</g>
<g font-size="3.5">
<text x="468.4" y="382.7">DWG NO. &amp; FILE NAME</text>
<text x="312.8" y="405.6">DO NOT</text>
<text x="434.7" y="402.7">SIZE</text>
<text x="476.7" y="402.7">DESCRIPTION</text>
<text x="534.5" y="402.7">REV</text>
<text x="314.3" y="410.1">SCALE</text>
<text x="311.1" y="414.6">DRAWING</text>
</g>
<g font-size="3.2">
<text x="180.4" y="372.8">THIS DOCUMENT CONTAINS INFORMATION WHICH IS PROPRIETARY</text>
<text x="180.4" y="376">TO REDACTED, INC. ACCORDINGLY, THE INFORMATION IN THIS</text>
<text x="180.4" y="379.1">DOCUMENT SHALL NOT BE DUPLICATED, USED OR DISCLOSED —</text>
<text x="180.4" y="382.3">IN WHOLE OR IN PART — FOR ANY PURPOSE OTHER THAN TO</text>
<text x="180.4" y="385.5">EVALUATE THIS INFORMATION. SHOULD A CONTRACT BE</text>
<text x="180.4" y="388.7">AWARDED TO REDACTED, INC. AS A RESULT OF, OR IN</text>
<text x="180.4" y="391.8">CONNECTION WITH, THE SUBMISSION OF THIS DATA, THE</text>
<text x="180.4" y="395">CUSTOMER SHALL HAVE THE RIGHT TO DUPLICATE, USE OR</text>
<text x="180.4" y="398.2">DISCLOSE THE DATA TO THE EXTENT PROVIDED IN THE RESULTING</text>
<text x="180.4" y="401.4">CONTRACT. THIS RESTRICTION DOES NOT LIMIT THE CUSOMER'S</text>
<text x="180.4" y="404.5">RIGHT TO USE INFORMATION CONTAINED IN THIS DOCUMENT IF IT</text>
<text x="180.4" y="407.7">IS OBTAINED FROM ANOTHER SOURCE WITHOUT RESTRICTION. THE</text>
<text x="180.4" y="410.9">DATA SUBJECT TO THIS RESTRICTION ARE CONTAINED IN ALL</text>
<text x="180.4" y="414.1">SHEETS OF THIS DOCUMENT.</text>
</g>
<g font-size="2.8">
<text x="455.8" y="19.1">REVISIONS</text>
<text x="381.2" y="29.9">ZONE</text>
<text x="395" y="29.9">REV.</text>
<text x="435.9" y="29.9">DESCRIPTION</text>
<text x="495.8" y="29.9">DATE</text>
<text x="522.8" y="29.9">APPROVED</text>
<text x="384.4" y="40.7">-</text>
<text x="397.5" y="40.7">-</text>
<text x="439.2" y="40.7">RELEASE</text>
<text x="492.5" y="40.7">7/24/2018</text>
<text x="523.1" y="40.7">REDACTED</text>
<text x="380.4" y="368.6">DRAWN BY</text>
<text x="383.4" y="371.7">L. DiBeneditto</text>
<text x="409.9" y="368.6">DATE</text>
<text x="412.9" y="372">7/24/2018</text>
<text x="330.4" y="374.7">UNLESS OTHERWISE SPECIFIED</text>
<text x="380.4" y="375.3">CHECKED BY</text>
<text x="409.9" y="375.3">DATE</text>
<text x="447" y="373.4">REDACTED LOGO</text>
<text x="503.5" y="373.4">REDACTED ADDRESS</text>
<text x="330.4" y="378.5">DIMENSIONS ARE IN INCHES:</text>
<text x="330.4" y="382.4">TOLERANCES ON ANGLE: ±.5°</text>
<text x="380.4" y="381.9">ENG. APPROVED BY</text>
<text x="383.4" y="378.5">REDACTED</text>
<text x="409.9" y="381.9">DATE</text>
<text x="412.9" y="378.6">7/24/2018</text>
<text x="333.5" y="386.2">1 PL ±.1,</text>
<text x="348.2" y="386.2">2 PL ±.02,</text>
<text x="363.7" y="386.2">3 PL ±.005</text>
<text x="380.4" y="388.6">APPROVED BY</text>
<text x="383.4" y="385">REDACTED</text>
<text x="409.9" y="388.6">DATE</text>
<text x="412.9" y="385.1">7/24/2018</text>
<text x="330.4" y="390">FRACTIONS: ±1/64</text>
<text x="330.4" y="393.8">INDUSTRY STANDARD TOLERANCES</text>
<text x="380.4" y="395.2">KE CUSTOMER NAME</text>
<text x="297.8" y="396.6">COATING</text>
<text x="330.4" y="397.6">APPLY FOR GAUGE, TUBING, AND</text>
<text x="330.4" y="401.5">BAR STOCK.</text>
<text x="380.4" y="401.9">KE PARENT NO.</text>
<text x="383.6" y="398.6">REDACTED</text>
<text x="330.4" y="405.3">ELSE INTERPRET DIM AND TOL PER:</text>
<text x="383.7" y="405.2">REDACTED</text>
<text x="330.4" y="409.1">IPC-D-300 (TAKES PRECEDENCE),</text>
<text x="330.4" y="412.9">THEN ASME Y14.5-2009.</text>
<text x="380.4" y="408.5">KE SHOP ORDER</text>
<text x="383.8" y="411.9">REDACTED</text>
<text x="380.4" y="415.2">KE TCM PART NO.</text>
</g>
<text font-size="2.2" x="281.3" y="403.3">THIRD ANGLE PROJECTION</text>
</svg>
